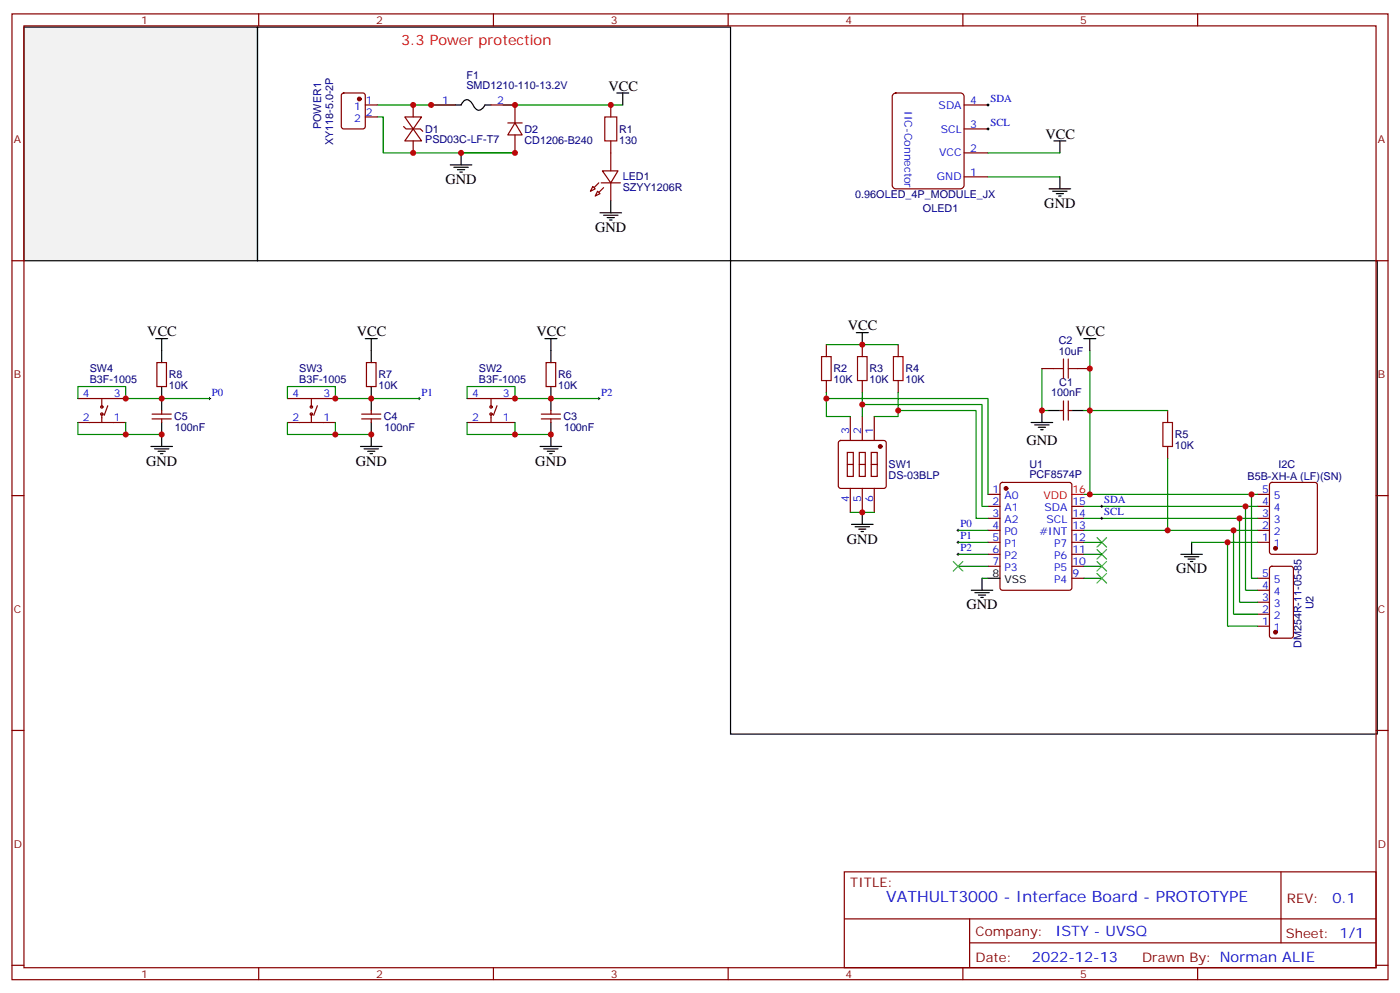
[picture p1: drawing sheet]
<svg xmlns="http://www.w3.org/2000/svg" width="412mm" height="292mm" viewBox="0 0 412 292" stroke-linecap="round" stroke-linejoin="round" font-family="sans-serif">
<path d="M323.1 158.3l2.9 2.8M326 158.3l-2.9 2.8M323.1 161.8l2.9 2.8M326 161.8l-2.9 2.8" fill="none" stroke="#3c3" stroke-width=".35"/>
<g fill="none" stroke="#870000" stroke-width=".35">
<path d="M243.4 101.5v3.5M243.4 112v3.6M254 101.5v3.5M254 112v3.6M264.6 101.5v3.5M264.6 112v3.6M306.9 108.5h3.5M313.3 118v5.7M314.7 118v5.7M317.5 108.5h3.5M247.2 129.9l.4-.2h12.7l.5 .2 .3 .5v12.7l-.3 .5-.5 .2h-12.7l-.4-.2-.3-.5v-12.7zM249.6 133.2h1.8v7.1h-1.8z"/>
<path d="M249.6 136.7h1.8M250.5 122.6v7.1M253.1 133.2h1.8v7.1h-1.8zM253.1 136.7h1.8M254 122.6v7.1M256.6 133.2h1.8v7.1h-1.8zM256.6 136.7h1.8M257.5 122.6v7.1M312.2 120.9h1.1M314.7 120.9h1M344 120.9v3.5M344 131.4v3.6"/>
<path d="M250.5 143.8v7M254 143.8v7M257.5 143.8v7M291 145.6h3.6M291 149.1h3.6M291 152.6h3.6M291 156.1h3.6M291 159.7h3.6M294.8 142.2l.5-.2h19.7l.7 .5v30.6l-.4 .6-20 .1-.7-.5v-30.6zM315.7 149.1h3.6M315.7 152.6h3.6M315.7 156.1h3.6"/>
<path d="M315.7 159.7h3.6M370.4 145.6h3.5M370.4 149.1h3.5M370.4 152.6h3.5M370.4 156.1h3.5M370.4 159.7h3.5M374.2 142.2l.4-.2h12.7l.7 .5 .1 20-.5 .6-13 .1-.6-.5-.1-20zM291 163.2h3.6M291 166.7h3.6M315.7 163.2h3.6M315.7 166.7h3.6M315.7 170.3h3.6"/>
<path d="M370.4 170.3h3.5M370.4 177.3h3.5M370.4 173.8h3.5M374.2 166.9l.4-.2h5.7l.6 .5 .1 20-.5 .6-5.9 .1-.6-.5-.1-20zM370.4 184.4h3.5M370.4 180.8h3.5"/>
</g>
<g fill="#870000" stroke="#870000" stroke-width=".35">
<circle cx="296.3" cy="143.8" r=".53"/>
<circle cx="259.3" cy="131.4" r=".53"/>
<circle cx="375.7" cy="161.4" r=".53"/>
<circle cx="375.7" cy="186.1" r=".53"/>
</g>
<g fill="none" stroke="#000" stroke-width=".35">
<path d="M215.2 76.8h190.5v139.3h-190.5zM252.2 97.9h3.6M254 97.9v3.6M319.3 99.7h3.5M321 99.7v3.5M303.7 124.4h6.4M304.8 125.1h4.2M305.9 125.8h2.1M306.6 126.5h.7M306.9 120.9v3.5M308.7 120.9h3.5M315.7 120.9h3.6"/>
<path d="M250.8 154.4h6.4M251.9 155.1h4.2M252.9 155.8h2.2M253.6 156.5h.8M254 150.8v3.6M351 159.7v3.5M286.1 173.8h6.4M287.2 174.5h4.2M288.2 175.2h2.1M288.9 175.9h.7M289.3 170.3v3.5M291 170.3h3.6"/>
<path d="M347.8 163.2h6.4M348.9 163.9h4.2M350 164.6h2.1M350.7 165.3h.7"/>
</g>
<path d="M315.7 145.6h3.6" fill="none" stroke="#f00" stroke-width=".35"/>
<g fill="none" stroke="#008700" stroke-width=".35">
<path d="M243.4 115.6v7h7.1M243.4 101.5h21.2M243.4 117.3h47.6v28.3M254 119.1h35.3v30h1.7M254 115.6v7M264.6 115.6v7h-7.1M306.9 108.5v12.4h1.8M321 103.2v42.4h-1.7M264.6 120.9h22.9v31.7h3.5M319.3 120.9h24.7M344 135v21.1M250.5 150.8h7"/>
<path d="M282.2 156.1h8.8M282.2 159.7h8.8M319.3 149.1h51.1M319.3 152.6h51.1M319.3 156.1h51.1M319.3 159.7h5.3M321 145.6h49.4M351 159.7h19.4M361.6 159.7v24.7h8.8M363.4 156.1v24.7h7M365.1 152.6v24.7h5.3M366.9 149.1v24.7h3.5"/>
<path d="M368.7 145.6v24.7h1.7M282.2 166.7h8.8M282.2 163.2h8.8M289.3 170.3h1.7M319.3 170.3h5.3M319.3 166.7h5.3M319.3 163.2h5.3"/>
</g>
<path d="M242 105h2.8v7h-2.8zM252.6 105h2.8v7h-2.8zM263.2 105h2.8v7h-2.8zM310.4 108.5h2.9M313.3 105.7v5.6M314.7 108.5h2.8M314.7 105.7v5.6M342.5 124.4h2.9v7h-2.9z" fill="none" stroke="#a10000" stroke-width=".35"/>
<path d="M281.9 156.1h.7M281.9 159.7h.7M282.2 155.8v.7M282.2 159.3v.7M281.9 163.2h.7M282.2 162.8v.7" fill="none" stroke="#000" stroke-width=".29"/>
<path d="M7.1 8h68.7v68.8h-68.7z" fill="#f2f2f2" stroke="#000" stroke-width=".35"/>
<path d="M75.8 8h139.4v68.8h-139.4z" fill="none" stroke="#000" stroke-width=".35"/>
<path d="M111.1 30.9h23M148.2 30.9h3.5M135.8 45h15.9" fill="none" stroke="#008700" stroke-width=".35"/>
<path d="M118.9 37.3l.7 .7h4.2l.7 .7M119.2 34.4h5l-2.5 3.6zM121.7 38l2.5 3.5h-5zM121.7 30.9v3.5M121.7 41.5v3.5" fill="none" stroke="#870000" stroke-width=".35"/>
<path d="M177.4 50.3h4.6l-2.1 3.5z" fill="#fff" stroke="#870000" stroke-width=".35"/>
<path d="M177.1 53.8h5.6z" fill="#f00" stroke="#870000" stroke-width=".35"/>
<g fill="#870000" stroke="#870000" stroke-width=".35">
<path d="M176.4 53.8l-1.4 1.4z"/>
<path d="M177.8 55.2l-1.4 1.5z"/>
</g>
<g fill="#fff" stroke="#870000" stroke-width=".35">
<path d="M174.6 54.9l.7 .7-1.4 .7z"/>
<path d="M176 56.3l.7 .7-1.4 .7z"/>
</g>
<g fill="none" stroke="#870000" stroke-width=".35">
<path d="M3.5 4.1h405.4v284.3h-405.4zM7.1 7.6h398.2v277.3h-398.2zM76.2 4.1v3.5M145.3 4.1v3.5M214.5 4.1v3.5M283.6 4.1v3.5M352.8 4.1v3.5M100.8 27.6l.4-.2h5.7l.6 .4 .1 9.5-.5 .6-5.9 .1-.6-.5-.1-9.4zM107.6 30.9h3.5M107.6 34.4h3.5M127 30.9h7.1M144.6 30.9h7.1v5.3"/>
<path d="M149.6 36.2h4.2M151.7 36.2l2.1 3.5h-4.2zM151.7 39.7v5.3M179.9 30.9v3.5M263.1 27.8l.8-.4h19l.9 .4 .2 .6v26.1l-.5 .9-.6 .2h-19l-.9-.5-.2-.6v-26.1zM284 30.9h7M284 38h7M179.9 41.5v8.8M179.9 53.8v5.3M284 45h7M284 52.1h7M3.5 76.8h3.6"/>
<path d="M405.3 76.8h3.6M22.9 117.3h14.1M30 117.3v2.5M31.7 119.5l-1 2.8M46.2 106.8h2.8v7h-2.8zM84.7 117.3h14.1M91.7 117.3v2.5M93.5 119.5l-1.1 2.8M107.9 106.8h2.9v7h-2.9zM137.6 117.3h14.1M144.6 117.3v2.5M146.4 119.5l-1.1 2.8"/>
<path d="M160.9 106.8h2.8v7h-2.8zM22.9 124.4h14.1M30 121.9v2.5M44.8 123.3h5.6M44.8 121.9h5.6M47.6 120.9v1M47.6 123.3v1.1M84.7 124.4h14.1M91.7 121.9v2.5M106.5 123.3h5.7M106.5 121.9h5.7M109.4 120.9v1"/>
<path d="M109.4 123.3v1.1M137.6 124.4h14.1M144.6 121.9v2.5M159.5 123.3h5.6M159.5 121.9h5.6M162.3 120.9v1M162.3 123.3v1.1M3.5 145.9h3.6M405.3 145.9h3.6M3.5 215.1h3.6M405.3 215.1h3.6M248.7 256.7h156.6v28.2h-156.6z"/>
<path d="M377.3 256.7v20.9M248.7 270.5h156.5M285.6 277.6h119.6M285.6 270.5v14.1M3.5 284.2h3.6M76.2 284.9v3.5M145.3 284.9v3.5M214.5 284.9v3.5M283.6 284.9v3.5M352.8 284.9v3.5M405.3 284.2h3.6"/>
<circle cx="30" cy="119.8" r=".35"/>
<circle cx="91.7" cy="119.8" r=".35"/>
<circle cx="144.6" cy="119.8" r=".35"/>
<circle cx="30" cy="121.9" r=".35"/>
<circle cx="91.7" cy="121.9" r=".35"/>
<circle cx="144.6" cy="121.9" r=".35"/>
</g>
<g fill="none" stroke="#008700" stroke-width=".35">
<path d="M111.1 34.4h1.8v10.6h38.8M151.7 30.9h31.7M291 52.1h21.2M291 45h21.2M22.9 117.3v-3.5h14.1v3.5h24.7M84.7 117.3v-3.5h14.1v3.5h24.7M137.6 117.3v-3.5h14.1v3.5h24.7M22.9 124.4v3.5h14.1M37 124.4v3.5h10.6M84.7 124.4v3.5h14.1M98.8 124.4v3.5h10.6M137.6 124.4v3.5h14.1"/>
<path d="M151.7 124.4v3.5h10.6"/>
</g>
<g fill="none" stroke="#000" stroke-width=".35">
<path d="M134.1 30.9h1.7l.6-.9a1.56 1.56 0 0 1 2.7 .5l.2 .3a2.13 2.13 0 0 0 2.2 1.6l1.4-1.5h1.7M181.7 27.4h3.5M183.4 27.4v3.5M132.6 48.5h6.4M133.7 49.2h4.2M134.8 50h2.1M135.5 50.7h.7M135.8 45v3.5M179.9 59.1v3.6M309 55.6h6.4M310.1 56.3h4.2M310.4 41.5h3.6"/>
<path d="M311.1 57h2.2M311.9 57.7h.7M312.2 41.5v3.5M312.2 52.1v3.5M176.7 62.7h6.4M177.8 63.4h4.2M178.9 64.1h2.1M179.6 64.8h.7M45.9 99.7h3.5M47.6 99.7v7.1M107.6 99.7h3.5M109.4 99.7v7.1"/>
<path d="M160.5 99.7h3.5M162.3 99.7v7.1M47.6 113.8v7.1M109.4 113.8v7.1M162.3 113.8v7.1M44.4 131.4h6.4M45.5 132.2h4.2M46.6 132.9h2.1M47.3 133.6h.7M47.6 124.4v7M106.2 131.4h6.3M107.2 132.2h4.3"/>
<path d="M108.3 132.9h2.1M109 133.6h.7M109.4 124.4v7M159.1 131.4h6.4M160.2 132.2h4.2M161.2 132.9h2.1M161.9 133.6h.7M162.3 124.4v7"/>
</g>
<circle cx="105.8" cy="29.1" r=".53" fill="#870000" stroke="#870000" stroke-width=".35"/>
<path d="M178.2 34.4h3.5v7.1h-3.5z" fill="none" stroke="#a10000" stroke-width=".35"/>
<g fill="none" stroke="#000" stroke-width=".29">
<path d="M290.7 30.9h.7M290.7 38h.7M291 30.6v.7M291 37.6v.7M61.4 117.3h.7M61.7 117v.7M123.1 117.3h.7M123.5 117v.7M176 117.3h.7M176.4 117v.7M324.2 149.1h.7M324.2 152.6h.7"/>
<path d="M324.6 148.7v.7M324.6 152.3v.7"/>
</g>
<path d="M280.8 165.3l2.8 2.8M283.6 165.3l-2.8 2.8M323.1 165.3l2.9 2.8M323.1 168.8l2.9 2.9M326 165.3l-2.9 2.8M326 168.8l-2.9 2.9" fill="none" stroke="#3c3" stroke-width=".35"/>
<g fill="#c00">
<circle cx="254" cy="101.5" r=".88"/>
<circle cx="254" cy="150.8" r=".88"/>
<circle cx="254" cy="119.1" r=".88"/>
<circle cx="264.6" cy="120.9" r=".88"/>
<circle cx="321" cy="145.6" r=".88"/>
<circle cx="243.4" cy="117.3" r=".88"/>
<circle cx="344" cy="156.1" r=".88"/>
<circle cx="368.7" cy="145.6" r=".88"/>
<circle cx="366.9" cy="149.1" r=".88"/>
<circle cx="365.1" cy="152.6" r=".88"/>
<circle cx="363.4" cy="156.1" r=".88"/>
<circle cx="361.6" cy="159.7" r=".88"/>
<circle cx="321" cy="108.5" r=".88"/>
<circle cx="306.9" cy="120.9" r=".88"/>
<circle cx="321" cy="120.9" r=".88"/>
<circle cx="121.7" cy="30.9" r=".88"/>
<circle cx="151.7" cy="45" r=".88"/>
<circle cx="121.7" cy="45" r=".88"/>
<circle cx="135.8" cy="45" r=".88"/>
<circle cx="127" cy="30.9" r=".88"/>
<circle cx="151.7" cy="30.9" r=".88"/>
<circle cx="179.9" cy="30.9" r=".88"/>
<circle cx="47.6" cy="117.3" r=".88"/>
<circle cx="109.4" cy="117.3" r=".88"/>
<circle cx="109.4" cy="127.9" r=".88"/>
<circle cx="162.3" cy="117.3" r=".88"/>
<circle cx="162.3" cy="127.9" r=".88"/>
<circle cx="47.6" cy="127.9" r=".88"/>
<circle cx="37" cy="127.9" r=".88"/>
<circle cx="37" cy="117.3" r=".88"/>
<circle cx="98.8" cy="117.3" r=".88"/>
<circle cx="98.8" cy="127.9" r=".88"/>
<circle cx="151.7" cy="127.9" r=".88"/>
<circle cx="151.7" cy="117.3" r=".88"/>
</g>
<text font-size="4.6" fill="#00f" x="261.1" y="265.5">VATHULT3000 - Interface Board - PROTOTYPE</text>
<text font-size="4.2" fill="#f00" x="118.2" y="13.3">3.3 Power protection</text>
<g font-size="4.2">
<text x="179.2" y="26.7">VCC</text>
<text x="308" y="40.8">VCC</text>
<text x="131.2" y="54.2">GND</text>
<text x="307.6" y="61.2">GND</text>
<text x="175.3" y="68.3">GND</text>
<text x="43.4" y="99">VCC</text>
<text x="105.1" y="99">VCC</text>
<text x="158" y="99">VCC</text>
<text x="249.8" y="97.2">VCC</text>
<text x="316.8" y="99">VCC</text>
<text x="302.3" y="131.1">GND</text>
<text x="43" y="137.1">GND</text>
<text x="104.8" y="137.1">GND</text>
<text x="157.7" y="137.1">GND</text>
<text x="249.4" y="160">GND</text>
<text x="346.4" y="168.8">GND</text>
<text x="284.7" y="179.4">GND</text>
</g>
<g font-size="4.2" fill="#00f">
<text x="392.5" y="265.9">0.1</text>
<text x="310.9" y="275.5">ISTY - UVSQ</text>
<text x="304" y="283.3">2022-12-13</text>
</g>
<g font-size="3.9" fill="#800">
<text x="250.5" y="261.3">TITLE:</text>
<text x="379.1" y="265.9">REV:</text>
<text x="287.4" y="275.5">Company:</text>
<text x="378.7" y="276.1">Sheet: 1/1</text>
<text x="287.4" y="283.1">Date:</text>
<text x="336.4" y="283.2">Drawn By: Norman ALIE</text>
</g>
<g font-size="3.2" fill="#800">
<text x="41.6" y="7.1">1</text>
<text x="110.8" y="7.1">2</text>
<text x="179.9" y="7.1">3</text>
<text x="249.1" y="7.1">4</text>
<text x="318.2" y="7.1">5</text>
<text x="4.1" y="42.2">A</text>
<text x="405.9" y="42.2">A</text>
<text x="4.1" y="111.3">B</text>
<text x="405.9" y="111.3">B</text>
<text x="4.1" y="180.5">C</text>
<text x="405.9" y="180.5">C</text>
<text x="4.1" y="249.6">D</text>
<text x="405.9" y="249.6">D</text>
<text x="41.6" y="287.9">1</text>
<text x="110.8" y="287.9">2</text>
<text x="179.9" y="287.9">3</text>
<text x="249.1" y="287.9">4</text>
<text x="318.2" y="287.9">5</text>
</g>
<g font-size="3.2" fill="#000080">
<text x="137.4" y="23.3">F1</text>
<text x="137.4" y="26.2">SMD1210-110-13.2V</text>
<text x="94.6" y="38" transform="rotate(-90 94.6 38)">POWER1</text>
<text x="125.2" y="39">D1</text>
<text x="154.5" y="39.1">D2</text>
<text x="182.4" y="39.1">R1</text>
<text x="98.2" y="42.8" transform="rotate(-90 98.2 42.8)">XY118-5.0-2P</text>
<text x="125.2" y="42.2">PSD03C-LF-T7</text>
<text x="154.5" y="42.3">CD1206-B240</text>
<text x="182.4" y="42.3">130</text>
<text x="183.4" y="53.1">LED1</text>
<text x="183.4" y="56.3">SZYY1206R</text>
<text x="252" y="58.4">0.96OLED_4P_MODULE_JX</text>
<text x="271.9" y="62.3">OLED1</text>
<text x="311.9" y="101.4">C2</text>
<text x="311.9" y="104.6">10uF</text>
<text x="26.4" y="112.7">B3F-1005</text>
<text x="26.4" y="109.6">SW4</text>
<text x="49.7" y="111.4">R8</text>
<text x="88.2" y="112.7">B3F-1005</text>
<text x="88.2" y="109.6">SW3</text>
<text x="111.5" y="111.4">R7</text>
<text x="141.1" y="112.7">B3F-1005</text>
<text x="141.1" y="109.6">SW2</text>
<text x="164.4" y="111.4">R6</text>
<text x="245.5" y="112.9">10K</text>
<text x="245.5" y="109.6">R2</text>
<text x="256.1" y="112.9">10K</text>
<text x="256.1" y="109.6">R3</text>
<text x="266.7" y="112.9">10K</text>
<text x="266.7" y="109.6">R4</text>
<text x="312" y="113.8">C1</text>
<text x="49.7" y="114.6">10K</text>
<text x="111.5" y="114.6">10K</text>
<text x="164.4" y="114.6">10K</text>
<text x="309.6" y="116.7">100nF</text>
<text x="51.3" y="123.8">C5</text>
<text x="113" y="123.8">C4</text>
<text x="166" y="123.8">C3</text>
<text x="51.5" y="126.9">100nF</text>
<text x="113.2" y="126.9">100nF</text>
<text x="166.1" y="126.9">100nF</text>
<text x="346.1" y="129">R5</text>
<text x="261.8" y="137.9">SW1</text>
<text x="303.2" y="137.9">U1</text>
<text x="346.1" y="132.3">10K</text>
<text x="376.6" y="137.8">I2C</text>
<text x="261.8" y="141.1">DS-03BLP</text>
<text x="303.2" y="140.9">PCF8574P</text>
<text x="367.5" y="141.4">B5B-XH-A (LF)(SN)</text>
<text x="386.9" y="179.4" transform="rotate(-90 386.9 179.4)">U2</text>
<text x="383.4" y="190.8" transform="rotate(-90 383.4 190.8)">DM254R-11-05-85</text>
</g>
<g font-size="3.2" fill="#00f">
<text x="104.3" y="32.3">1</text>
<text x="104.3" y="35.8">2</text>
<text x="107.8" y="30.6">1</text>
<text x="107.8" y="34.1">2</text>
<text x="130.3" y="30.6">1</text>
<text x="146.4" y="30.6">2</text>
<text x="266.4" y="32.8" transform="rotate(90 266.4 32.8)">IIC-Connector</text>
<text x="276.5" y="32">SDA</text>
<text x="285.8" y="30.6">4</text>
<text x="291.7" y="30">SDA</text>
<text x="277.1" y="39">SCL</text>
<text x="285.8" y="37.6">3</text>
<text x="291.7" y="37.1">SCL</text>
<text x="276.7" y="46.1">VCC</text>
<text x="285.8" y="44.7">2</text>
<text x="276" y="53.1">GND</text>
<text x="285.8" y="51.7">1</text>
<text x="24.4" y="117">4</text>
<text x="33.5" y="117">3</text>
<text x="62.4" y="116.5">P0</text>
<text x="86.2" y="117">4</text>
<text x="95.2" y="117">3</text>
<text x="124.2" y="116.5">P1</text>
<text x="139.1" y="117">4</text>
<text x="148.2" y="117">3</text>
<text x="177.1" y="116.5">P2</text>
<text x="24.4" y="124">2</text>
<text x="33.5" y="124">1</text>
<text x="86.2" y="124">2</text>
<text x="95.2" y="124">1</text>
<text x="139.1" y="124">2</text>
<text x="148.2" y="124">1</text>
<text x="250.1" y="127.7" transform="rotate(-90 250.1 127.7)">3</text>
<text x="253.6" y="127.7" transform="rotate(-90 253.6 127.7)">2</text>
<text x="257.2" y="127.7" transform="rotate(-90 257.2 127.7)">1</text>
<text x="250.1" y="147.7" transform="rotate(-90 250.1 147.7)">4</text>
<text x="253.6" y="147.7" transform="rotate(-90 253.6 147.7)">5</text>
<text x="257.2" y="147.7" transform="rotate(-90 257.2 147.7)">6</text>
<text x="292.4" y="145.2">1</text>
<text x="292.4" y="148.7">2</text>
<text x="295.9" y="147">A0</text>
<text x="315.9" y="148.7">15</text>
<text x="325.3" y="148.2">SDA</text>
<text x="371.8" y="148.7">4</text>
<text x="371.8" y="145.2">5</text>
<text x="375.2" y="147">5</text>
<text x="282.9" y="155.3">P0</text>
<text x="292.4" y="152.3">3</text>
<text x="292.4" y="155.8">4</text>
<text x="295.9" y="150.5">A1</text>
<text x="295.9" y="154">A2</text>
<text x="307.7" y="150.5">SDA</text>
<text x="308.3" y="154">SCL</text>
<text x="315.9" y="155.8">13</text>
<text x="315.9" y="152.3">14</text>
<text x="325.3" y="151.7">SCL</text>
<text x="371.8" y="155.8">2</text>
<text x="371.8" y="152.3">3</text>
<text x="375.2" y="154">3</text>
<text x="375.2" y="150.5">4</text>
<text x="282.9" y="158.8">P1</text>
<text x="292.4" y="159.3">5</text>
<text x="295.9" y="157.6">P0</text>
<text x="295.9" y="161.1">P1</text>
<text x="306.2" y="157.6">#INT</text>
<text x="310.5" y="161.1">P7</text>
<text x="315.9" y="159.3">12</text>
<text x="371.8" y="159.3">1</text>
<text x="375.2" y="161.1">1</text>
<text x="375.2" y="157.6">2</text>
<text x="282.9" y="162.3">P2</text>
<text x="292.4" y="162.8">6</text>
<text x="292.4" y="166.4">7</text>
<text x="295.9" y="164.6">P2</text>
<text x="310.5" y="164.6">P6</text>
<text x="315.9" y="166.4">10</text>
<text x="315.9" y="162.8">11</text>
<text x="295.9" y="168.1">P3</text>
<text x="310.5" y="171.7">P4</text>
<text x="310.5" y="168.1">P5</text>
<text x="315.9" y="169.9">9</text>
<text x="371.8" y="173.4">4</text>
<text x="371.8" y="169.9">5</text>
<text x="375.2" y="171.7">5</text>
<text x="371.8" y="177">3</text>
<text x="375.2" y="178.7">3</text>
<text x="375.2" y="175.2">4</text>
<text x="371.8" y="184">1</text>
<text x="371.8" y="180.5">2</text>
<text x="375.2" y="185.8">1</text>
<text x="375.2" y="182.2">2</text>
</g>
<g font-size="3.2" fill="#f00">
<text x="307.4" y="147">VDD</text>
<text x="315.9" y="145.2">16</text>
</g>
<g font-size="3.2">
<text x="292.4" y="169.9">8</text>
<text x="295.9" y="171.7">VSS</text>
</g>
</svg>
